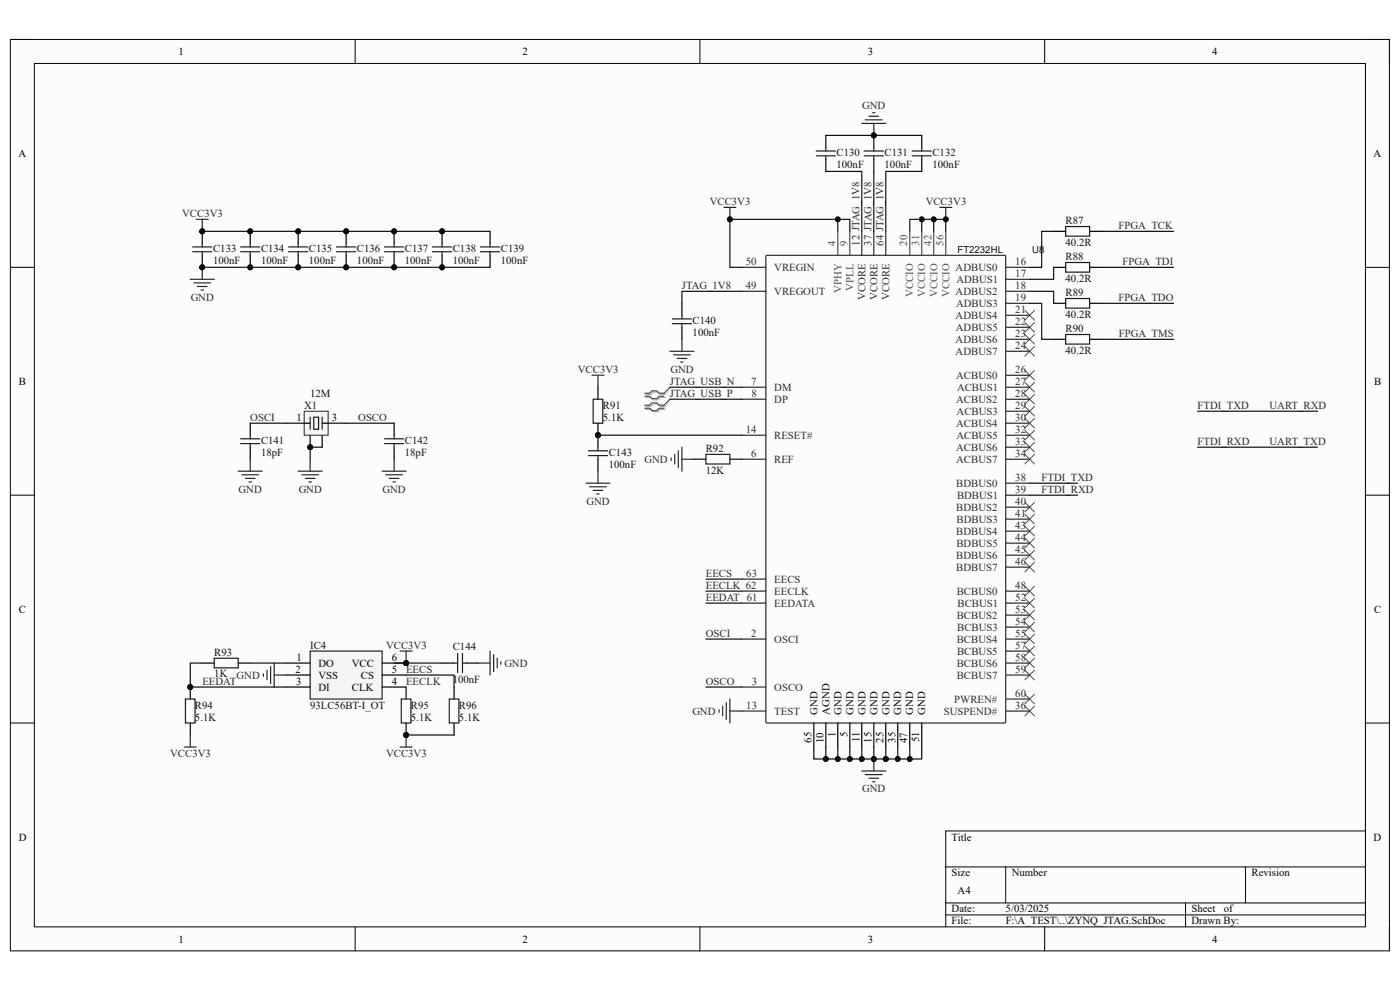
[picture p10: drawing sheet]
<svg xmlns="http://www.w3.org/2000/svg" width="297mm" height="210mm" viewBox="0 0 297 210" stroke-linecap="round" stroke-linejoin="round" font-family="sans-serif">
<path d="M2.2 8.4h292.6v193.3h-292.6z" fill-rule="evenodd" fill="#fcfcfc"/>
<path d="M2.2 8.4h292.6v193.3h-292.6z" fill="none" stroke="#000" stroke-width=".21"/>
<path d="M7.3 13.5h282.4v183.1h-282.4z" fill-rule="evenodd" fill="#fcfcfc"/>
<g fill="none" stroke="#000" stroke-width=".21">
<path d="M2.2 8.4h5.1M7.3 13.5h282.4v183.1h-282.4zM75.3 8.4v5.1M148.5 8.4v5.1M221.6 8.4v5.1M289.7 8.4h5.1v5.1M2.2 56.7h5.1M289.7 56.7h5.1M2.2 105h5.1M289.7 105.1h5.1M2.2 153.4h5.1M289.7 153.4h5.1"/>
<path d="M289.7 176.3h-89.1v20.3M75.3 196.6v5.1M148.5 196.6v5.1M200.6 183.9h89.1M200.6 191.5h89.1M200.6 194.1h89.1M213.4 183.9v7.6M221.6 196.6v5.1M251.5 191.5v5.1M264.2 183.9v7.6M294.8 196.6v5.1"/>
</g>
<path d="M182.8 163.6h5.1M183.6 164.3h3.6M184.4 165.1h2M185.1 165.9h.5M185.4 161v2.6" fill="none" stroke="#262626" stroke-width=".25"/>
<circle cx="185.4" cy="161" r=".51" fill="#0e0e0e"/>
<circle cx="185.4" cy="161" r=".51" fill="none" stroke="#0e0e0e" stroke-width=".21"/>
<g fill="none" stroke="#262626" stroke-width=".25">
<path d="M182.8 26.2h5.1M183.6 25.4h3.6M184.4 24.7h2M185.1 23.9h.5M185.4 26.2v2.5M142.4 97.2v.5M143.1 96.4v2M143.9 95.6v3.6M144.7 94.9v5.1M144.7 97.4h2.5M152.6 150.6v.5M153.3 149.8v2.1"/>
<path d="M154.1 149.1v3.5M154.8 148.3v5.1M154.8 150.8h2.6"/>
</g>
<circle cx="185.4" cy="28.7" r=".51" fill="#0e0e0e"/>
<circle cx="185.4" cy="28.7" r=".51" fill="none" stroke="#0e0e0e" stroke-width=".21"/>
<path d="M142.1 74.5h5.1M142.9 75.3h3.5M143.6 76h2.1M144.4 76.8h.5M144.7 72v2.5M55.9 142.9v.6M56.6 142.2v2M57.4 141.4v3.6M58.2 140.7v5M58.2 143.2h2.5" fill="none" stroke="#262626" stroke-width=".25"/>
<circle cx="126.9" cy="92.3" r=".51" fill="#0e0e0e"/>
<circle cx="126.9" cy="92.3" r=".51" fill="none" stroke="#0e0e0e" stroke-width=".21"/>
<path d="M126.9 82.1v2.6M126.9 89.8v2.5" fill="none" stroke="#000" stroke-width=".25"/>
<circle cx="126.9" cy="92.3" r=".51" fill="#0e0e0e"/>
<circle cx="126.9" cy="92.3" r=".51" fill="none" stroke="#0e0e0e" stroke-width=".21"/>
<path d="M125.8 84.7h2.1v5.1h-2.1zM149.8 96.4h5v2h-5z" fill="none" stroke="#1c1c1c" stroke-width=".25"/>
<path d="M147.2 97.4h2.6M154.8 97.4h2.6" fill="none" stroke="#000" stroke-width=".25"/>
<circle cx="65.8" cy="94.9" r=".51" fill="#0e0e0e"/>
<circle cx="65.8" cy="94.9" r=".51" fill="none" stroke="#0e0e0e" stroke-width=".21"/>
<path d="M65.8 92.3v2.6" fill="none" stroke="#000" stroke-width=".25"/>
<circle cx="65.8" cy="94.9" r=".51" fill="#0e0e0e"/>
<circle cx="65.8" cy="94.9" r=".51" fill="none" stroke="#0e0e0e" stroke-width=".21"/>
<path d="M68.3 92.3v2.6" fill="none" stroke="#000" stroke-width=".25"/>
<path d="M64.5 87.2h5.1v5.1h-5.1z" fill-rule="evenodd" fill="#f5f5f5"/>
<path d="M64.5 87.2h5.1v5.1h-5.1z" fill="none" stroke="#262626" stroke-width=".21"/>
<path d="M53.1 89.8v2.5M53.1 94.9v2.5M60.7 89.8h5.1M68.3 89.8h5.1M83.6 89.8v2.5M83.6 94.9v2.5" fill="none" stroke="#000" stroke-width=".25"/>
<path d="M51 93.1h4.1M51 94.1h4.1M53.1 92.3v.8M53.1 94.1v.8M65.8 88.5v2.6M66.6 88.5h1v2.6h-1zM68.3 88.5v2.6M81.6 93.1h4M81.6 94.1h4M83.6 92.3v.8M83.6 94.1v.8" fill="none" stroke="#1c1c1c" stroke-width=".25"/>
<g fill="none" stroke="#262626" stroke-width=".25">
<path d="M40.4 59.3h5.1M42.9 56.7v2.6M41.1 60h3.6M41.9 60.8h2M42.7 61.5h.5M50.5 100h5.1M53.1 97.4v2.6M63.3 100h5M65.8 97.4v2.6M81.1 100h5.1M83.6 97.4v2.6M51.3 100.7h3.6"/>
<path d="M52.1 101.5h2M52.8 102.2h.5M64 100.7h3.6M64.8 101.5h2M65.5 102.2h.6M81.8 100.7h3.6M82.6 101.5h2M83.4 102.2h.5"/>
</g>
<path d="M137 84.3h1.1l.5 .5h1l.5-.5h1M137 83.7h1.1l.5-.5h1l.5 .5h1M137 86.9h1.1l.5 .5h1l.5-.5h1M137 86.2h1.1l.5-.5h1l.5 .5h1" fill="none" stroke="#aeaeae" stroke-width=".25"/>
<path d="M142.1 82.1l-1 1.6M142.1 84.7l-1 1.5" fill="none" stroke="#aeaeae" stroke-width=".21"/>
<path d="M136.8 84.1h1l.5 .5h1l.5-.5h1.1M136.8 83.4h1l.5-.5h1l.5 .5h1.1M136.8 86.6h1l.5 .5h1l.5-.5h1.1M136.8 86h1l.5-.5h1l.5 .5h1.1" fill="none" stroke="#4c4c4c" stroke-width=".25"/>
<g fill="none" stroke="#4c4c4c" stroke-width=".21">
<path d="M217.4 65.9l2.1 2M217.4 68.4l2.1 2.1M217.4 71l2.1 2M217.4 73.5l2.1 2M217.4 78.6l2.1 2M219.5 65.9l-2.1 2M219.5 68.4l-2.1 2.1M219.5 71l-2.1 2M219.5 73.5l-2.1 2M219.5 78.6l-2.1 2M142.1 82.1l-1.2 1.3M142.1 84.7l-1.2 1.3"/>
<path d="M217.4 81.1l2.1 2.1M217.4 83.7l2.1 2M217.4 86.2l2.1 2.1M217.4 88.8l2.1 2M217.4 91.3l2.1 2M217.4 93.9l2.1 2M217.4 96.4l2.1 2M219.5 81.1l-2.1 2.1M219.5 83.7l-2.1 2M219.5 86.2l-2.1 2.1M219.5 88.8l-2.1 2M219.5 91.3l-2.1 2"/>
<path d="M219.5 93.9l-2.1 2M219.5 96.4l-2.1 2M217.4 106.6l2.1 2M217.4 109.1l2.1 2.1M217.4 111.7l2.1 2M217.4 114.2l2.1 2M217.4 116.7l2.1 2.1M217.4 119.3l2.1 2M219.5 106.6l-2.1 2M219.5 109.1l-2.1 2.1M219.5 111.7l-2.1 2M219.5 114.2l-2.1 2"/>
<path d="M219.5 116.7l-2.1 2.1M219.5 119.3l-2.1 2M217.4 124.4l2.1 2M217.4 126.9l2.1 2.1M217.4 129.5l2.1 2M217.4 132l2.1 2M217.4 134.6l2.1 2M217.4 137.1l2.1 2M217.4 139.6l2.1 2.1M219.5 124.4l-2.1 2M219.5 126.9l-2.1 2.1M219.5 129.5l-2.1 2"/>
<path d="M219.5 132l-2.1 2M219.5 134.6l-2.1 2M219.5 137.1l-2.1 2M219.5 139.6l-2.1 2.1M217.4 142.2l2.1 2M217.4 147.3l2.1 2M217.4 149.8l2.1 2.1M219.5 142.2l-2.1 2M219.5 147.3l-2.1 2M219.5 149.8l-2.1 2.1"/>
</g>
<circle cx="42.9" cy="56.7" r=".51" fill="#0e0e0e"/>
<circle cx="42.9" cy="56.7" r=".51" fill="none" stroke="#0e0e0e" stroke-width=".21"/>
<circle cx="126.9" cy="92.3" r=".51" fill="#0e0e0e"/>
<circle cx="126.9" cy="92.3" r=".51" fill="none" stroke="#0e0e0e" stroke-width=".21"/>
<path d="M126.9 92.3v2.6M126.9 97.4v2.6" fill="none" stroke="#000" stroke-width=".25"/>
<circle cx="126.9" cy="92.3" r=".51" fill="#0e0e0e"/>
<circle cx="126.9" cy="92.3" r=".51" fill="none" stroke="#0e0e0e" stroke-width=".21"/>
<path d="M173.2 32h4M173.2 33.1h4M175.2 31.3v.7M175.2 33.1v.7M124.8 95.6h4.1M124.8 96.7h4.1M126.9 94.9v.7M126.9 96.7v.7" fill="none" stroke="#1c1c1c" stroke-width=".25"/>
<path d="M126.9 100v2.5M124.3 102.5h5.1M125.1 103.3h3.5M125.8 104h2.1M126.6 104.8h.5" fill="none" stroke="#262626" stroke-width=".25"/>
<path d="M175.2 28.7v2.6M175.2 33.8v2.6" fill="none" stroke="#000" stroke-width=".25"/>
<circle cx="185.4" cy="28.7" r=".51" fill="#0e0e0e"/>
<circle cx="185.4" cy="28.7" r=".51" fill="none" stroke="#0e0e0e" stroke-width=".21"/>
<path d="M185.4 28.7v2.6M185.4 33.8v2.6" fill="none" stroke="#000" stroke-width=".25"/>
<circle cx="185.4" cy="28.7" r=".51" fill="#0e0e0e"/>
<circle cx="185.4" cy="28.7" r=".51" fill="none" stroke="#0e0e0e" stroke-width=".21"/>
<path d="M183.3 32h4.1M183.3 33.1h4.1M185.4 31.3v.7M185.4 33.1v.7M193.5 32h4.1M193.5 33.1h4.1M195.5 31.3v.7M195.5 33.1v.7" fill="none" stroke="#1c1c1c" stroke-width=".25"/>
<path d="M195.5 28.7v2.6M195.5 33.8v2.6" fill="none" stroke="#000" stroke-width=".25"/>
<circle cx="42.9" cy="56.7" r=".51" fill="#0e0e0e"/>
<circle cx="42.9" cy="56.7" r=".51" fill="none" stroke="#0e0e0e" stroke-width=".21"/>
<circle cx="42.9" cy="49.1" r=".51" fill="#0e0e0e"/>
<circle cx="42.9" cy="49.1" r=".51" fill="none" stroke="#0e0e0e" stroke-width=".21"/>
<path d="M42.9 54.2v2.5" fill="none" stroke="#000" stroke-width=".25"/>
<circle cx="42.9" cy="56.7" r=".51" fill="#0e0e0e"/>
<circle cx="42.9" cy="56.7" r=".51" fill="none" stroke="#0e0e0e" stroke-width=".21"/>
<path d="M42.9 49.1v2.5" fill="none" stroke="#000" stroke-width=".25"/>
<circle cx="42.9" cy="49.1" r=".51" fill="#0e0e0e"/>
<circle cx="42.9" cy="49.1" r=".51" fill="none" stroke="#0e0e0e" stroke-width=".21"/>
<path d="M40.9 52.4h4M40.9 53.4h4M42.9 51.6v.8M42.9 53.4v.8" fill="none" stroke="#1c1c1c" stroke-width=".25"/>
<circle cx="53.1" cy="56.7" r=".51" fill="#0e0e0e"/>
<circle cx="53.1" cy="56.7" r=".51" fill="none" stroke="#0e0e0e" stroke-width=".21"/>
<circle cx="53.1" cy="49.1" r=".51" fill="#0e0e0e"/>
<circle cx="53.1" cy="49.1" r=".51" fill="none" stroke="#0e0e0e" stroke-width=".21"/>
<path d="M53.1 54.2v2.5" fill="none" stroke="#000" stroke-width=".25"/>
<circle cx="53.1" cy="56.7" r=".51" fill="#0e0e0e"/>
<circle cx="53.1" cy="56.7" r=".51" fill="none" stroke="#0e0e0e" stroke-width=".21"/>
<path d="M53.1 49.1v2.5" fill="none" stroke="#000" stroke-width=".25"/>
<circle cx="53.1" cy="49.1" r=".51" fill="#0e0e0e"/>
<circle cx="53.1" cy="49.1" r=".51" fill="none" stroke="#0e0e0e" stroke-width=".21"/>
<path d="M51 52.4h4.1M51 53.4h4.1M53.1 51.6v.8M53.1 53.4v.8" fill="none" stroke="#1c1c1c" stroke-width=".25"/>
<circle cx="63.3" cy="56.7" r=".51" fill="#0e0e0e"/>
<circle cx="63.3" cy="56.7" r=".51" fill="none" stroke="#0e0e0e" stroke-width=".21"/>
<circle cx="63.3" cy="49.1" r=".51" fill="#0e0e0e"/>
<circle cx="63.3" cy="49.1" r=".51" fill="none" stroke="#0e0e0e" stroke-width=".21"/>
<path d="M63.3 54.2v2.5" fill="none" stroke="#000" stroke-width=".25"/>
<circle cx="63.3" cy="56.7" r=".51" fill="#0e0e0e"/>
<circle cx="63.3" cy="56.7" r=".51" fill="none" stroke="#0e0e0e" stroke-width=".21"/>
<path d="M63.3 49.1v2.5" fill="none" stroke="#000" stroke-width=".25"/>
<circle cx="63.3" cy="49.1" r=".51" fill="#0e0e0e"/>
<circle cx="63.3" cy="49.1" r=".51" fill="none" stroke="#0e0e0e" stroke-width=".21"/>
<path d="M61.2 52.4h4.1M61.2 53.4h4.1M63.3 51.6v.8M63.3 53.4v.8" fill="none" stroke="#1c1c1c" stroke-width=".25"/>
<circle cx="73.4" cy="56.7" r=".51" fill="#0e0e0e"/>
<circle cx="73.4" cy="56.7" r=".51" fill="none" stroke="#0e0e0e" stroke-width=".21"/>
<circle cx="73.4" cy="49.1" r=".51" fill="#0e0e0e"/>
<circle cx="73.4" cy="49.1" r=".51" fill="none" stroke="#0e0e0e" stroke-width=".21"/>
<path d="M73.4 54.2v2.5" fill="none" stroke="#000" stroke-width=".25"/>
<circle cx="73.4" cy="56.7" r=".51" fill="#0e0e0e"/>
<circle cx="73.4" cy="56.7" r=".51" fill="none" stroke="#0e0e0e" stroke-width=".21"/>
<path d="M73.4 49.1v2.5" fill="none" stroke="#000" stroke-width=".25"/>
<circle cx="73.4" cy="49.1" r=".51" fill="#0e0e0e"/>
<circle cx="73.4" cy="49.1" r=".51" fill="none" stroke="#0e0e0e" stroke-width=".21"/>
<path d="M71.4 52.4h4.1M71.4 53.4h4.1M73.4 51.6v.8M73.4 53.4v.8" fill="none" stroke="#1c1c1c" stroke-width=".25"/>
<circle cx="83.6" cy="56.7" r=".51" fill="#0e0e0e"/>
<circle cx="83.6" cy="56.7" r=".51" fill="none" stroke="#0e0e0e" stroke-width=".21"/>
<circle cx="83.6" cy="49.1" r=".51" fill="#0e0e0e"/>
<circle cx="83.6" cy="49.1" r=".51" fill="none" stroke="#0e0e0e" stroke-width=".21"/>
<path d="M83.6 54.2v2.5" fill="none" stroke="#000" stroke-width=".25"/>
<circle cx="83.6" cy="56.7" r=".51" fill="#0e0e0e"/>
<circle cx="83.6" cy="56.7" r=".51" fill="none" stroke="#0e0e0e" stroke-width=".21"/>
<path d="M83.6 49.1v2.5" fill="none" stroke="#000" stroke-width=".25"/>
<circle cx="83.6" cy="49.1" r=".51" fill="#0e0e0e"/>
<circle cx="83.6" cy="49.1" r=".51" fill="none" stroke="#0e0e0e" stroke-width=".21"/>
<path d="M81.6 52.4h4M81.6 53.4h4M83.6 51.6v.8M83.6 53.4v.8" fill="none" stroke="#1c1c1c" stroke-width=".25"/>
<circle cx="93.8" cy="56.7" r=".51" fill="#0e0e0e"/>
<circle cx="93.8" cy="56.7" r=".51" fill="none" stroke="#0e0e0e" stroke-width=".21"/>
<circle cx="93.8" cy="49.1" r=".51" fill="#0e0e0e"/>
<circle cx="93.8" cy="49.1" r=".51" fill="none" stroke="#0e0e0e" stroke-width=".21"/>
<path d="M93.8 54.2v2.5" fill="none" stroke="#000" stroke-width=".25"/>
<circle cx="93.8" cy="56.7" r=".51" fill="#0e0e0e"/>
<circle cx="93.8" cy="56.7" r=".51" fill="none" stroke="#0e0e0e" stroke-width=".21"/>
<path d="M93.8 49.1v2.5" fill="none" stroke="#000" stroke-width=".25"/>
<circle cx="93.8" cy="49.1" r=".51" fill="#0e0e0e"/>
<circle cx="93.8" cy="49.1" r=".51" fill="none" stroke="#0e0e0e" stroke-width=".21"/>
<path d="M91.8 52.4h4M91.8 53.4h4M93.8 51.6v.8M93.8 53.4v.8M101.9 52.4h4.1M101.9 53.4h4.1M104 51.6v.8M104 53.4v.8" fill="none" stroke="#1c1c1c" stroke-width=".25"/>
<path d="M104 49.1v2.5M104 54.2v2.5" fill="none" stroke="#000" stroke-width=".25"/>
<circle cx="86.2" cy="140.7" r=".51" fill="#0e0e0e"/>
<circle cx="86.2" cy="140.7" r=".51" fill="none" stroke="#0e0e0e" stroke-width=".21"/>
<path d="M65.8 138.1h15.3v10.2h-15.3z" fill-rule="evenodd" fill="#f5f5f5"/>
<path d="M65.8 138.1h15.3v10.2h-15.3z" fill="none" stroke="#262626" stroke-width=".25"/>
<path d="M60.7 140.7h5.1M60.7 143.2h5.1M60.7 145.7h5.1M81.1 140.7h5.1" fill="none" stroke="#000" stroke-width=".25"/>
<circle cx="86.2" cy="140.7" r=".51" fill="#0e0e0e"/>
<circle cx="86.2" cy="140.7" r=".51" fill="none" stroke="#0e0e0e" stroke-width=".21"/>
<path d="M81.1 143.2h5.1M81.1 145.7h5.1M93.8 140.7h2.5M98.9 140.7h2.5" fill="none" stroke="#000" stroke-width=".25"/>
<path d="M97.1 138.6v4.1M98.1 138.6v4.1M96.3 140.7h.8M98.1 140.7h.8" fill="none" stroke="#1c1c1c" stroke-width=".25"/>
<path d="M104 138.1v5.1M104.7 138.9v3.5M105.5 139.6v2.1M101.4 140.7h2.6M106.3 140.4v.5" fill="none" stroke="#262626" stroke-width=".25"/>
<circle cx="40.4" cy="145.7" r=".51" fill="#0e0e0e"/>
<circle cx="40.4" cy="145.7" r=".51" fill="none" stroke="#0e0e0e" stroke-width=".21"/>
<path d="M40.4 145.7v2.6M40.4 153.4v2.5" fill="none" stroke="#000" stroke-width=".25"/>
<circle cx="40.4" cy="145.7" r=".51" fill="#0e0e0e"/>
<circle cx="40.4" cy="145.7" r=".51" fill="none" stroke="#0e0e0e" stroke-width=".21"/>
<path d="M45.5 139.6h5v2.1h-5zM39.3 148.3h2.1v5.1h-2.1z" fill="none" stroke="#1c1c1c" stroke-width=".25"/>
<path d="M42.9 140.7h2.6M50.5 140.7h2.6" fill="none" stroke="#000" stroke-width=".25"/>
<circle cx="86.2" cy="155.9" r=".51" fill="#0e0e0e"/>
<circle cx="86.2" cy="155.9" r=".51" fill="none" stroke="#0e0e0e" stroke-width=".21"/>
<path d="M86.2 153.4v2.5" fill="none" stroke="#000" stroke-width=".25"/>
<circle cx="86.2" cy="155.9" r=".51" fill="#0e0e0e"/>
<circle cx="86.2" cy="155.9" r=".51" fill="none" stroke="#0e0e0e" stroke-width=".21"/>
<path d="M86.2 145.7v2.6M96.3 145.7v2.6M96.3 153.4v2.5" fill="none" stroke="#000" stroke-width=".25"/>
<path d="M85.1 148.3h2.1v5.1h-2.1zM95.3 148.3h2.1v5.1h-2.1z" fill="none" stroke="#1c1c1c" stroke-width=".25"/>
<path d="M84.9 138.1h2.5M86.2 138.1v2.6" fill="none" stroke="#262626" stroke-width=".25"/>
<circle cx="86.2" cy="140.7" r=".51" fill="#0e0e0e"/>
<circle cx="86.2" cy="140.7" r=".51" fill="none" stroke="#0e0e0e" stroke-width=".21"/>
<path d="M199.4 44h2.5M200.6 44v2.5" fill="none" stroke="#262626" stroke-width=".25"/>
<circle cx="200.6" cy="46.5" r=".51" fill="#0e0e0e"/>
<circle cx="200.6" cy="46.5" r=".51" fill="none" stroke="#0e0e0e" stroke-width=".21"/>
<path d="M153.6 44h2.5M154.8 44v2.5" fill="none" stroke="#262626" stroke-width=".25"/>
<circle cx="154.8" cy="46.5" r=".51" fill="#0e0e0e"/>
<circle cx="154.8" cy="46.5" r=".51" fill="none" stroke="#0e0e0e" stroke-width=".21"/>
<path d="M41.6 46.5h2.6M42.9 46.5v2.6M125.6 79.6h2.5M126.9 79.6v2.5" fill="none" stroke="#262626" stroke-width=".25"/>
<circle cx="42.9" cy="49.1" r=".51" fill="#0e0e0e"/>
<circle cx="42.9" cy="49.1" r=".51" fill="none" stroke="#0e0e0e" stroke-width=".21"/>
<path d="M39.1 158.5h2.5M40.4 155.9v2.6M84.9 158.5h2.5M86.2 155.9v2.6" fill="none" stroke="#262626" stroke-width=".25"/>
<circle cx="86.2" cy="155.9" r=".51" fill="#0e0e0e"/>
<circle cx="86.2" cy="155.9" r=".51" fill="none" stroke="#0e0e0e" stroke-width=".21"/>
<g fill="none" stroke="#000" stroke-width=".25">
<path d="M223.5 49.1h2.6M223.5 56.7h2.6M231.2 49.1h2.5M231.2 56.7h2.5M144.7 64.3v2.6M144.7 69.4v2.6M223.5 64.3h2.6M223.5 72h2.6M231.2 64.3h2.5M231.2 72h2.5M172.7 153.4v5.1M175.2 153.4v5.1"/>
<path d="M177.7 153.4v5.1M180.3 153.4v5.1M182.8 153.4v5.1M185.4 153.4v5.1M187.9 153.4v5.1M190.5 153.4v5.1M193 153.4v5.1M195.5 153.4v5.1"/>
</g>
<path d="M226.1 48.1h5.1v2h-5.1zM226.1 55.7h5.1v2h-5.1zM142.6 67.6h4.1M142.6 68.7h4.1M144.7 66.9v.7M144.7 68.7v.7M226.1 63.3h5.1v2.1h-5.1zM226.1 71h5.1v2h-5.1z" fill="none" stroke="#1c1c1c" stroke-width=".25"/>
<g fill="none" stroke="#292929" stroke-width=".25">
<path d="M157.4 56.7h5.1M162.6 54.2h50.7v99.1h-50.7zM182.8 49.1v5.1M185.4 49.1v5.1M187.9 49.1v5.1M213.4 56.7h5.1M213.4 59.3h5.1M157.4 61.8h5.1M213.4 61.8h5.1M213.4 64.3h5.1M213.4 66.9h5.1M213.4 69.4h5.1"/>
<path d="M213.4 72h5.1M213.4 74.5h5.1M213.4 79.6h5.1M157.4 97.4h5.1M157.4 82.1h5.1M157.4 84.7h5.1M157.4 92.3h5.1M213.4 97.4h5.1M213.4 82.1h5.1M213.4 84.7h5.1M213.4 92.3h5.1M213.4 87.2h5.1"/>
<path d="M213.4 89.8h5.1M213.4 94.9h5.1M213.4 102.5h5.1M213.4 105.1h5.1M213.4 107.6h5.1M213.4 110.1h5.1M213.4 112.7h5.1M213.4 115.2h5.1M213.4 117.8h5.1M157.4 135.6h5.1M157.4 125.4h5.1M157.4 127.9h5.1"/>
<path d="M157.4 122.9h5.1M213.4 135.6h5.1M213.4 120.3h5.1M213.4 125.4h5.1M213.4 127.9h5.1M213.4 130.5h5.1M213.4 133h5.1M213.4 138.1h5.1M157.4 145.7h5.1M157.4 150.8h5.1M213.4 150.8h5.1M213.4 140.7h5.1"/>
<path d="M213.4 143.2h5.1M213.4 148.3h5.1"/>
</g>
<path d="M177.7 49.1v5.1M180.3 49.1v5.1M193 49.1v5.1M195.5 49.1v5.1M198.1 49.1v5.1M200.6 49.1v5.1" fill="none" stroke="#4c4c4c" stroke-width=".25"/>
<path d="M180.3 158.5v2.5" fill="none" stroke="#0e0e0e" stroke-width=".25"/>
<circle cx="180.3" cy="161" r=".51" fill="#0e0e0e"/>
<circle cx="180.3" cy="161" r=".51" fill="none" stroke="#0e0e0e" stroke-width=".21"/>
<path d="M182.8 158.5v2.5" fill="none" stroke="#0e0e0e" stroke-width=".25"/>
<circle cx="182.8" cy="161" r=".51" fill="#0e0e0e"/>
<circle cx="182.8" cy="161" r=".51" fill="none" stroke="#0e0e0e" stroke-width=".21"/>
<path d="M185.4 158.5v2.5" fill="none" stroke="#0e0e0e" stroke-width=".25"/>
<circle cx="185.4" cy="161" r=".51" fill="#0e0e0e"/>
<circle cx="185.4" cy="161" r=".51" fill="none" stroke="#0e0e0e" stroke-width=".21"/>
<path d="M187.9 158.5v2.5" fill="none" stroke="#0e0e0e" stroke-width=".25"/>
<circle cx="187.9" cy="161" r=".51" fill="#0e0e0e"/>
<circle cx="187.9" cy="161" r=".51" fill="none" stroke="#0e0e0e" stroke-width=".21"/>
<path d="M190.5 158.5v2.5h-2.6" fill="none" stroke="#0e0e0e" stroke-width=".25"/>
<circle cx="190.5" cy="161" r=".51" fill="#0e0e0e"/>
<circle cx="190.5" cy="161" r=".51" fill="none" stroke="#0e0e0e" stroke-width=".21"/>
<circle cx="187.9" cy="161" r=".51" fill="#0e0e0e"/>
<circle cx="187.9" cy="161" r=".51" fill="none" stroke="#0e0e0e" stroke-width=".21"/>
<path d="M195.5 158.5v2.5h-2.5" fill="none" stroke="#0e0e0e" stroke-width=".25"/>
<circle cx="193" cy="161" r=".51" fill="#0e0e0e"/>
<circle cx="193" cy="161" r=".51" fill="none" stroke="#0e0e0e" stroke-width=".21"/>
<path d="M193 158.5v2.5h-2.5" fill="none" stroke="#0e0e0e" stroke-width=".25"/>
<circle cx="193" cy="161" r=".51" fill="#0e0e0e"/>
<circle cx="193" cy="161" r=".51" fill="none" stroke="#0e0e0e" stroke-width=".21"/>
<circle cx="190.5" cy="161" r=".51" fill="#0e0e0e"/>
<circle cx="190.5" cy="161" r=".51" fill="none" stroke="#0e0e0e" stroke-width=".21"/>
<path d="M142.1 82.1h15.3M142.1 84.7h15.3M149.8 135.6h7.6M149.8 145.7h7.6M175.2 158.5v2.5h2.5" fill="none" stroke="#0e0e0e" stroke-width=".25"/>
<circle cx="175.2" cy="161" r=".51" fill="#0e0e0e"/>
<circle cx="175.2" cy="161" r=".51" fill="none" stroke="#0e0e0e" stroke-width=".21"/>
<circle cx="177.7" cy="161" r=".51" fill="#0e0e0e"/>
<circle cx="177.7" cy="161" r=".51" fill="none" stroke="#0e0e0e" stroke-width=".21"/>
<path d="M175.2 36.4h7.6v12.7M185.4 36.4v12.7M195.5 36.4h-7.6v12.7M154.8 46.5v10.2h2.6M254.1 87.2h25.4M254.1 94.9h25.4M218.5 102.5h10.1M218.5 105.1h10.1M149.8 122.9h7.6M149.8 125.4h7.6M149.8 127.9h7.6" fill="none" stroke="#0e0e0e" stroke-width=".25"/>
<circle cx="154.8" cy="46.5" r=".51" fill="#0e0e0e"/>
<circle cx="154.8" cy="46.5" r=".51" fill="none" stroke="#0e0e0e" stroke-width=".21"/>
<path d="M177.7 46.5v2.6" fill="none" stroke="#0e0e0e" stroke-width=".25"/>
<circle cx="177.7" cy="46.5" r=".51" fill="#0e0e0e"/>
<circle cx="177.7" cy="46.5" r=".51" fill="none" stroke="#0e0e0e" stroke-width=".21"/>
<path d="M195.5 46.5v2.6" fill="none" stroke="#0e0e0e" stroke-width=".25"/>
<circle cx="195.5" cy="46.5" r=".51" fill="#0e0e0e"/>
<circle cx="195.5" cy="46.5" r=".51" fill="none" stroke="#0e0e0e" stroke-width=".21"/>
<path d="M198.1 46.5v2.6" fill="none" stroke="#0e0e0e" stroke-width=".25"/>
<circle cx="198.1" cy="46.5" r=".51" fill="#0e0e0e"/>
<circle cx="198.1" cy="46.5" r=".51" fill="none" stroke="#0e0e0e" stroke-width=".21"/>
<path d="M175.2 28.7h20.3" fill="none" stroke="#0e0e0e" stroke-width=".25"/>
<circle cx="185.4" cy="28.7" r=".51" fill="#0e0e0e"/>
<circle cx="185.4" cy="28.7" r=".51" fill="none" stroke="#0e0e0e" stroke-width=".21"/>
<path d="M42.9 49.1h61.1M53.1 89.8h7.6M73.4 89.8h10.2" fill="none" stroke="#0e0e0e" stroke-width=".25"/>
<circle cx="42.9" cy="49.1" r=".51" fill="#0e0e0e"/>
<circle cx="42.9" cy="49.1" r=".51" fill="none" stroke="#0e0e0e" stroke-width=".21"/>
<circle cx="53.1" cy="49.1" r=".51" fill="#0e0e0e"/>
<circle cx="53.1" cy="49.1" r=".51" fill="none" stroke="#0e0e0e" stroke-width=".21"/>
<circle cx="63.3" cy="49.1" r=".51" fill="#0e0e0e"/>
<circle cx="63.3" cy="49.1" r=".51" fill="none" stroke="#0e0e0e" stroke-width=".21"/>
<circle cx="73.4" cy="49.1" r=".51" fill="#0e0e0e"/>
<circle cx="73.4" cy="49.1" r=".51" fill="none" stroke="#0e0e0e" stroke-width=".21"/>
<circle cx="83.6" cy="49.1" r=".51" fill="#0e0e0e"/>
<circle cx="83.6" cy="49.1" r=".51" fill="none" stroke="#0e0e0e" stroke-width=".21"/>
<circle cx="93.8" cy="49.1" r=".51" fill="#0e0e0e"/>
<circle cx="93.8" cy="49.1" r=".51" fill="none" stroke="#0e0e0e" stroke-width=".21"/>
<path d="M42.9 56.7h61.1" fill="none" stroke="#0e0e0e" stroke-width=".25"/>
<circle cx="93.8" cy="56.7" r=".51" fill="#0e0e0e"/>
<circle cx="93.8" cy="56.7" r=".51" fill="none" stroke="#0e0e0e" stroke-width=".21"/>
<circle cx="83.6" cy="56.7" r=".51" fill="#0e0e0e"/>
<circle cx="83.6" cy="56.7" r=".51" fill="none" stroke="#0e0e0e" stroke-width=".21"/>
<circle cx="73.4" cy="56.7" r=".51" fill="#0e0e0e"/>
<circle cx="73.4" cy="56.7" r=".51" fill="none" stroke="#0e0e0e" stroke-width=".21"/>
<circle cx="63.3" cy="56.7" r=".51" fill="#0e0e0e"/>
<circle cx="63.3" cy="56.7" r=".51" fill="none" stroke="#0e0e0e" stroke-width=".21"/>
<circle cx="53.1" cy="56.7" r=".51" fill="#0e0e0e"/>
<circle cx="53.1" cy="56.7" r=".51" fill="none" stroke="#0e0e0e" stroke-width=".21"/>
<circle cx="42.9" cy="56.7" r=".51" fill="#0e0e0e"/>
<circle cx="42.9" cy="56.7" r=".51" fill="none" stroke="#0e0e0e" stroke-width=".21"/>
<path d="M126.9 92.3h30.5" fill="none" stroke="#0e0e0e" stroke-width=".25"/>
<circle cx="126.9" cy="92.3" r=".51" fill="#0e0e0e"/>
<circle cx="126.9" cy="92.3" r=".51" fill="none" stroke="#0e0e0e" stroke-width=".21"/>
<path d="M83.6 140.7h10.2" fill="none" stroke="#0e0e0e" stroke-width=".25"/>
<circle cx="86.2" cy="140.7" r=".51" fill="#0e0e0e"/>
<circle cx="86.2" cy="140.7" r=".51" fill="none" stroke="#0e0e0e" stroke-width=".21"/>
<path d="M42.9 140.7h-2.5v5M53.1 140.7h7.6" fill="none" stroke="#0e0e0e" stroke-width=".25"/>
<circle cx="40.4" cy="145.7" r=".51" fill="#0e0e0e"/>
<circle cx="40.4" cy="145.7" r=".51" fill="none" stroke="#0e0e0e" stroke-width=".21"/>
<path d="M40.4 145.7h20.3" fill="none" stroke="#0e0e0e" stroke-width=".25"/>
<circle cx="40.4" cy="145.7" r=".51" fill="#0e0e0e"/>
<circle cx="40.4" cy="145.7" r=".51" fill="none" stroke="#0e0e0e" stroke-width=".21"/>
<path d="M86.2 143.2h10.1v2.5M86.2 155.9h10.1" fill="none" stroke="#0e0e0e" stroke-width=".25"/>
<circle cx="86.2" cy="155.9" r=".51" fill="#0e0e0e"/>
<circle cx="86.2" cy="155.9" r=".51" fill="none" stroke="#0e0e0e" stroke-width=".21"/>
<path d="M233.7 56.7h15.3M233.7 49.1h15.3M233.7 72h15.3M233.7 64.3h15.3M68.3 94.9h-2.5v2.5" fill="none" stroke="#0e0e0e" stroke-width=".25"/>
<circle cx="65.8" cy="94.9" r=".51" fill="#0e0e0e"/>
<circle cx="65.8" cy="94.9" r=".51" fill="none" stroke="#0e0e0e" stroke-width=".21"/>
<path d="M154.8 46.5h25.5v2.6M223.5 56.7v2.6h-5M223.5 49.1h-2.5v7.6h-2.5M218.5 61.8h5v2.5M218.5 64.3h2.5v7.7h2.5" fill="none" stroke="#0e0e0e" stroke-width=".25"/>
<circle cx="177.7" cy="46.5" r=".51" fill="#0e0e0e"/>
<circle cx="177.7" cy="46.5" r=".51" fill="none" stroke="#0e0e0e" stroke-width=".21"/>
<circle cx="154.8" cy="46.5" r=".51" fill="#0e0e0e"/>
<circle cx="154.8" cy="46.5" r=".51" fill="none" stroke="#0e0e0e" stroke-width=".21"/>
<path d="M177.7 158.5v2.5h10.2" fill="none" stroke="#0e0e0e" stroke-width=".25"/>
<circle cx="177.7" cy="161" r=".51" fill="#0e0e0e"/>
<circle cx="177.7" cy="161" r=".51" fill="none" stroke="#0e0e0e" stroke-width=".21"/>
<circle cx="180.3" cy="161" r=".51" fill="#0e0e0e"/>
<circle cx="180.3" cy="161" r=".51" fill="none" stroke="#0e0e0e" stroke-width=".21"/>
<circle cx="182.8" cy="161" r=".51" fill="#0e0e0e"/>
<circle cx="182.8" cy="161" r=".51" fill="none" stroke="#0e0e0e" stroke-width=".21"/>
<circle cx="185.4" cy="161" r=".51" fill="#0e0e0e"/>
<circle cx="185.4" cy="161" r=".51" fill="none" stroke="#0e0e0e" stroke-width=".21"/>
<circle cx="187.9" cy="161" r=".51" fill="#0e0e0e"/>
<circle cx="187.9" cy="161" r=".51" fill="none" stroke="#0e0e0e" stroke-width=".21"/>
<path d="M193 49.1v-2.6h7.6v2.6" fill="none" stroke="#0e0e0e" stroke-width=".25"/>
<circle cx="195.5" cy="46.5" r=".51" fill="#0e0e0e"/>
<circle cx="195.5" cy="46.5" r=".51" fill="none" stroke="#0e0e0e" stroke-width=".21"/>
<circle cx="198.1" cy="46.5" r=".51" fill="#0e0e0e"/>
<circle cx="198.1" cy="46.5" r=".51" fill="none" stroke="#0e0e0e" stroke-width=".21"/>
<circle cx="200.6" cy="46.5" r=".51" fill="#0e0e0e"/>
<circle cx="200.6" cy="46.5" r=".51" fill="none" stroke="#0e0e0e" stroke-width=".21"/>
<path d="M157.4 61.8h-12.7v2.5M172.7 158.5v2.5h2.5" fill="none" stroke="#0e0e0e" stroke-width=".25"/>
<circle cx="175.2" cy="161" r=".51" fill="#0e0e0e"/>
<circle cx="175.2" cy="161" r=".51" fill="none" stroke="#0e0e0e" stroke-width=".21"/>
<g font-size="2.3">
<text x="37.9" y="11.7">1</text>
<text x="110.9" y="11.7">2</text>
<text x="184.1" y="11.7">3</text>
<text x="257.1" y="11.7">4</text>
<text x="3.9" y="33.3">A</text>
<text x="291.4" y="33.3">A</text>
<text x="4" y="81.6">B</text>
<text x="291.5" y="81.6">B</text>
<text x="62.9" y="89.3">1</text>
<text x="70.4" y="89.3">3</text>
<text x="4" y="130">C</text>
<text x="291.5" y="130">C</text>
<text x="62.7" y="142.7">2</text>
<text x="62.9" y="140.1">1</text>
<text x="67.6" y="141.4">DO</text>
<text x="67.6" y="144">VSS</text>
<text x="74.6" y="141.4">VCC</text>
<text x="76.6" y="144">CS</text>
<text x="83.1" y="140.1">6</text>
<text x="83.1" y="142.7">5</text>
<text x="62.8" y="145.2">3</text>
<text x="67.6" y="146.5">DI</text>
<text x="74.7" y="146.5">CLK</text>
<text x="83.1" y="145.2">4</text>
<text x="173.4" y="151.6" transform="rotate(-90 173.4 151.6)">GND</text>
<text x="176" y="151.6" transform="rotate(-90 176 151.6)">AGND</text>
<text x="178.5" y="151.6" transform="rotate(-90 178.5 151.6)">GND</text>
<text x="181.1" y="151.6" transform="rotate(-90 181.1 151.6)">GND</text>
<text x="183.6" y="151.6" transform="rotate(-90 183.6 151.6)">GND</text>
<text x="186.1" y="151.6" transform="rotate(-90 186.1 151.6)">GND</text>
<text x="188.7" y="151.6" transform="rotate(-90 188.7 151.6)">GND</text>
<text x="191.2" y="151.6" transform="rotate(-90 191.2 151.6)">GND</text>
<text x="193.8" y="151.6" transform="rotate(-90 193.8 151.6)">GND</text>
<text x="196.3" y="151.6" transform="rotate(-90 196.3 151.6)">GND</text>
<text x="172.2" y="157.6" transform="rotate(-90 172.2 157.6)">65</text>
<text x="174.7" y="157.6" transform="rotate(-90 174.7 157.6)">10</text>
<text x="177.2" y="156.3" transform="rotate(-90 177.2 156.3)">1</text>
<text x="179.8" y="156.4" transform="rotate(-90 179.8 156.4)">5</text>
<text x="182.3" y="157.4" transform="rotate(-90 182.3 157.4)">11</text>
<text x="184.9" y="157.6" transform="rotate(-90 184.9 157.6)">15</text>
<text x="187.4" y="157.6" transform="rotate(-90 187.4 157.6)">25</text>
<text x="189.9" y="157.6" transform="rotate(-90 189.9 157.6)">35</text>
<text x="192.5" y="157.6" transform="rotate(-90 192.5 157.6)">47</text>
<text x="195" y="157.4" transform="rotate(-90 195 157.4)">51</text>
<text x="4" y="178.3">D</text>
<text x="201.9" y="178.3">Title</text>
<text x="291.4" y="178.3">D</text>
<text x="201.9" y="185.9">Size</text>
<text x="214.6" y="185.9">Number</text>
<text x="265.5" y="185.9">Revision</text>
<text x="203.2" y="189.7">A4</text>
<text x="201.9" y="193.5">Date:</text>
<text x="201.9" y="196.1">File:</text>
<text x="213.3" y="193.5">5/03/2025</text>
<text x="213.4" y="196.1">F:\A_TEST\..\ZYNQ_JTAG.SchDoc</text>
<text x="252.8" y="193.5">Sheet</text>
<text x="252.8" y="196.1">Drawn By:</text>
<text x="259.6" y="193.5">of</text>
<text x="37.9" y="199.9">1</text>
<text x="110.9" y="199.9">2</text>
<text x="184.1" y="199.9">3</text>
<text x="257.1" y="199.9">4</text>
</g>
<g font-size="2.3" fill="#262626">
<text x="182.9" y="23.1">GND</text>
<text x="38.7" y="46">VCC3V3</text>
<text x="150.6" y="43.5">VCC3V3</text>
<text x="196.4" y="43.5">VCC3V3</text>
<text x="237.3" y="48.6">FPGA_TCK</text>
<text x="238.2" y="56.2">FPGA_TDI</text>
<text x="40.5" y="63.8">GND</text>
<text x="144.7" y="61.3">JTAG_1V8</text>
<text x="237.3" y="63.8">FPGA_TDO</text>
<text x="237.4" y="71.5">FPGA_TMS</text>
<text x="122.6" y="79.1">VCC3V3</text>
<text x="142.1" y="81.6">JTAG_USB_N</text>
<text x="142.2" y="79.1">GND</text>
<text x="53.1" y="89.3">OSCI</text>
<text x="76" y="89.3">OSCO</text>
<text x="142.1" y="84.2">JTAG_USB_P</text>
<text x="254" y="86.7">FTDI_TXD</text>
<text x="269.3" y="86.7">UART_RXD</text>
<text x="254" y="94.4">FTDI_RXD</text>
<text x="269.3" y="94.4">UART_TXD</text>
<text x="136.7" y="98.2">GND</text>
<text x="221" y="102">FTDI_TXD</text>
<text x="50.6" y="104.5">GND</text>
<text x="63.4" y="104.5">GND</text>
<text x="81.2" y="104.5">GND</text>
<text x="124.4" y="107.1">GND</text>
<text x="221" y="104.5">FTDI_RXD</text>
<text x="149.7" y="122.3">EECS</text>
<text x="149.7" y="124.9">EECLK 62</text>
<text x="149.7" y="127.4">EEDAT 61</text>
<text x="81.9" y="137.6">VCC3V3</text>
<text x="149.7" y="135">OSCI</text>
<text x="50.2" y="144">GND</text>
<text x="86.1" y="142.7">EECS</text>
<text x="107" y="141.4">GND</text>
<text x="42.9" y="145.2">EEDAT</text>
<text x="86.1" y="145.2">EECLK</text>
<text x="149.7" y="145.2">OSCO</text>
<text x="146.9" y="151.6">GND</text>
<text x="36.1" y="160.5">VCC3V3</text>
<text x="81.9" y="160.5">VCC3V3</text>
<text x="182.9" y="168.1">GND</text>
</g>
<g font-size="2.3" fill="#0e0e0e">
<text x="177.5" y="35.6">100nF</text>
<text x="177.5" y="33">C130</text>
<text x="187.7" y="35.6">100nF</text>
<text x="187.7" y="33">C131</text>
<text x="197.8" y="35.6">100nF</text>
<text x="197.8" y="33">C132</text>
<text x="226.1" y="47.5">R87</text>
<text x="45.2" y="53.4">C133</text>
<text x="55.4" y="53.4">C134</text>
<text x="65.5" y="53.4">C135</text>
<text x="75.7" y="53.4">C136</text>
<text x="85.9" y="53.4">C137</text>
<text x="96.1" y="53.4">C138</text>
<text x="106.3" y="53.4">C139</text>
<text x="226.1" y="52.1">40.2R</text>
<text x="45.2" y="55.9">100nF</text>
<text x="55.4" y="55.9">100nF</text>
<text x="65.5" y="55.9">100nF</text>
<text x="75.7" y="55.9">100nF</text>
<text x="85.9" y="55.9">100nF</text>
<text x="96.1" y="55.9">100nF</text>
<text x="106.3" y="55.9">100nF</text>
<text x="226.1" y="59.7">40.2R</text>
<text x="226.1" y="55.2">R88</text>
<text x="226.1" y="62.8">R89</text>
<text x="146.9" y="71.2">100nF</text>
<text x="146.9" y="68.7">C140</text>
<text x="226.1" y="67.4">40.2R</text>
<text x="226.1" y="70.4">R90</text>
<text x="226.1" y="75">40.2R</text>
<text x="64.5" y="86.7">X1</text>
<text x="65.8" y="84.2">12M</text>
<text x="127.9" y="89.3">5.1K</text>
<text x="127.9" y="86.7">R91</text>
<text x="55.4" y="94.1">C141</text>
<text x="85.9" y="94.1">C142</text>
<text x="149.7" y="95.9">R92</text>
<text x="55.4" y="96.6">18pF</text>
<text x="85.9" y="96.6">18pF</text>
<text x="129.2" y="99.2">100nF</text>
<text x="129.2" y="96.6">C143</text>
<text x="149.7" y="100.5">12K</text>
<text x="65.8" y="137.6">IC4</text>
<text x="96.1" y="137.8">C144</text>
<text x="45.5" y="143.7">1K</text>
<text x="45.5" y="139.1">R93</text>
<text x="96.1" y="145">100nF</text>
<text x="41.4" y="152.9">5.1K</text>
<text x="41.4" y="150.3">R94</text>
<text x="65.8" y="150.3">93LC56BT-I_OT</text>
<text x="87.2" y="152.9">5.1K</text>
<text x="87.2" y="150.3">R95</text>
<text x="97.4" y="152.9">5.1K</text>
<text x="97.4" y="150.3">R96</text>
</g>
<g font-size="2.3" fill="#4c4c4c">
<text x="177.2" y="52.1" transform="rotate(-90 177.2 52.1)">4</text>
<text x="179.8" y="52.1" transform="rotate(-90 179.8 52.1)">9</text>
<text x="192.5" y="52.1" transform="rotate(-90 192.5 52.1)">20</text>
<text x="195" y="52.1" transform="rotate(-90 195 52.1)">31</text>
<text x="197.6" y="52.1" transform="rotate(-90 197.6 52.1)">42</text>
<text x="200.2" y="52.1" transform="rotate(-90 200.2 52.1)">56</text>
<text x="178.5" y="62.1" transform="rotate(-90 178.5 62.1)">VPHY</text>
<text x="181.1" y="61.6" transform="rotate(-90 181.1 61.6)">VPLL</text>
<text x="193.8" y="63" transform="rotate(-90 193.8 63)">VCCIO</text>
<text x="196.3" y="63" transform="rotate(-90 196.3 63)">VCCIO</text>
<text x="198.9" y="63" transform="rotate(-90 198.9 63)">VCCIO</text>
<text x="201.4" y="63" transform="rotate(-90 201.4 63)">VCCIO</text>
</g>
<g font-size="2.3" fill="#292929">
<text x="182.3" y="52.1" transform="rotate(-90 182.3 52.1)">12 JTAG_1V8</text>
<text x="184.9" y="52.1" transform="rotate(-90 184.9 52.1)">37 JTAG_1V8</text>
<text x="187.4" y="52.1" transform="rotate(-90 187.4 52.1)">64 JTAG_1V8</text>
<text x="158.2" y="56.2">50</text>
<text x="164.3" y="57.4">VREGIN</text>
<text x="202.7" y="57.4">ADBUS0</text>
<text x="202.9" y="60">ADBUS1</text>
<text x="215.4" y="56.2">16</text>
<text x="215.4" y="58.7">17</text>
<text x="158.2" y="61.3">49</text>
<text x="164.3" y="62.6">VREGOUT</text>
<text x="183.6" y="63.7" transform="rotate(-90 183.6 63.7)">VCORE</text>
<text x="186.1" y="63.7" transform="rotate(-90 186.1 63.7)">VCORE</text>
<text x="188.7" y="63.7" transform="rotate(-90 188.7 63.7)">VCORE</text>
<text x="202.7" y="62.6">ADBUS2</text>
<text x="202.8" y="65.1">ADBUS3</text>
<text x="215.4" y="61.3">18</text>
<text x="215.4" y="63.8">19</text>
<text x="202.7" y="67.6">ADBUS4</text>
<text x="202.8" y="70.2">ADBUS5</text>
<text x="215.4" y="66.4">21</text>
<text x="215.4" y="68.9">22</text>
<text x="215.4" y="71.5">23</text>
<text x="202.7" y="72.7">ADBUS6</text>
<text x="202.7" y="75.3">ADBUS7</text>
<text x="215.4" y="74">24</text>
<text x="159.4" y="81.6">7</text>
<text x="164.3" y="82.9">DM</text>
<text x="202.9" y="80.3">ACBUS0</text>
<text x="203" y="82.9">ACBUS1</text>
<text x="215.4" y="79.1">26</text>
<text x="215.4" y="81.6">27</text>
<text x="159.4" y="84.2">8</text>
<text x="164.3" y="85.4">DP</text>
<text x="202.9" y="85.4">ACBUS2</text>
<text x="202.9" y="88">ACBUS3</text>
<text x="215.4" y="84.2">28</text>
<text x="215.4" y="86.7">29</text>
<text x="215.4" y="89.3">30</text>
<text x="158.2" y="91.8">14</text>
<text x="164.3" y="93.1">RESET#</text>
<text x="202.9" y="90.6">ACBUS4</text>
<text x="202.9" y="95.6">ACBUS6</text>
<text x="202.9" y="93.1">ACBUS5</text>
<text x="215.4" y="91.8">32</text>
<text x="215.4" y="94.4">33</text>
<text x="159.4" y="96.9">6</text>
<text x="164.3" y="98.2">REF</text>
<text x="202.9" y="98.2">ACBUS7</text>
<text x="215.4" y="96.9">34</text>
<text x="215.4" y="102">38</text>
<text x="202.9" y="103.3">BDBUS0</text>
<text x="203" y="105.8">BDBUS1</text>
<text x="215.4" y="104.5">39</text>
<text x="215.4" y="107.1">40</text>
<text x="202.9" y="108.3">BDBUS2</text>
<text x="202.9" y="113.4">BDBUS4</text>
<text x="202.9" y="110.9">BDBUS3</text>
<text x="215.4" y="109.6">41</text>
<text x="215.4" y="112.1">43</text>
<text x="202.9" y="118.5">BDBUS6</text>
<text x="202.9" y="116">BDBUS5</text>
<text x="215.4" y="114.7">44</text>
<text x="215.4" y="117.3">45</text>
<text x="215.4" y="119.8">46</text>
<text x="158.3" y="122.3">63</text>
<text x="164.3" y="123.6">EECS</text>
<text x="202.9" y="121.1">BDBUS7</text>
<text x="215.4" y="124.9">48</text>
<text x="164.3" y="126.2">EECLK</text>
<text x="164.3" y="128.7">EEDATA</text>
<text x="203" y="126.2">BCBUS0</text>
<text x="203" y="131.2">BCBUS2</text>
<text x="203.2" y="128.7">BCBUS1</text>
<text x="215.4" y="127.4">52</text>
<text x="215.4" y="130">53</text>
<text x="159.4" y="135">2</text>
<text x="164.3" y="136.3">OSCI</text>
<text x="203" y="136.3">BCBUS4</text>
<text x="203.1" y="133.8">BCBUS3</text>
<text x="215.4" y="132.5">54</text>
<text x="215.4" y="135">55</text>
<text x="215.4" y="137.6">57</text>
<text x="203" y="141.4">BCBUS6</text>
<text x="203" y="144">BCBUS7</text>
<text x="203" y="138.9">BCBUS5</text>
<text x="215.4" y="140.1">58</text>
<text x="215.4" y="142.7">59</text>
<text x="159.5" y="145.2">3</text>
<text x="164.3" y="146.5">OSCO</text>
<text x="202.4" y="149.1">PWREN#</text>
<text x="215.4" y="147.8">60</text>
<text x="158.3" y="150.3">13</text>
<text x="164.3" y="151.6">TEST</text>
<text x="200.2" y="151.6">SUSPEND#</text>
<text x="215.4" y="150.3">36</text>
</g>
<g font-size="2" fill="#0e0e0e">
<text x="203.2" y="53.7">FT2232HL</text>
<text x="218.9" y="53.7">U8</text>
</g>
</svg>
